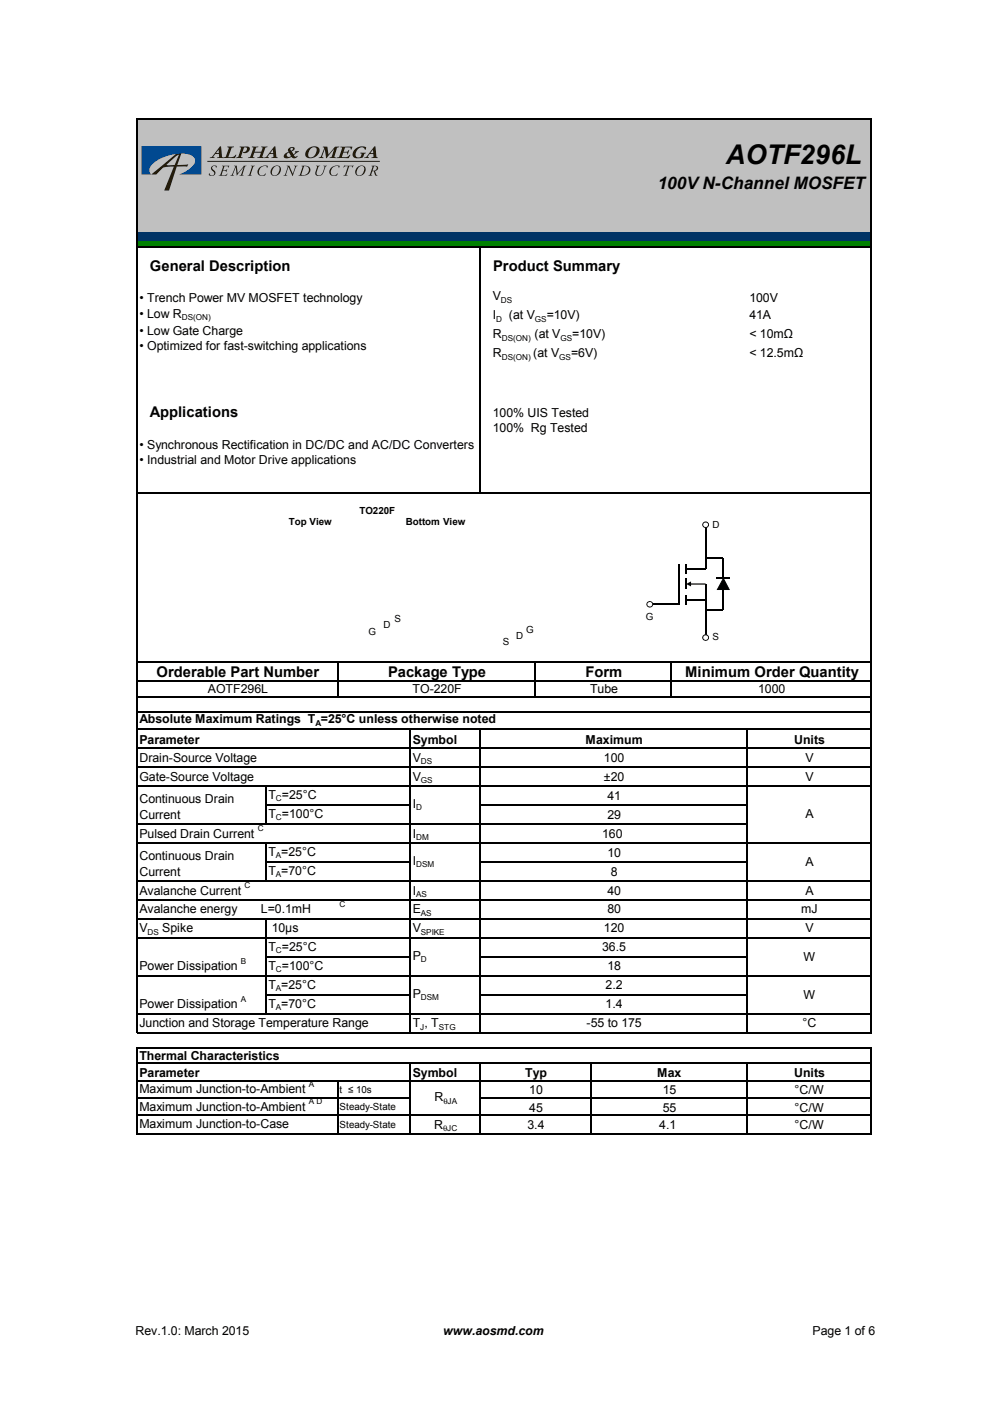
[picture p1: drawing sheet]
<svg xmlns="http://www.w3.org/2000/svg" width="210mm" height="297mm" viewBox="0 0 210 297" stroke-linecap="round" stroke-linejoin="round" font-family="sans-serif">
<path d="M29.2 25.3h155.5v23.9h-155.5z" fill="#c0c0c0"/>
<path d="M29.2 49.1h155.5v2.2h-155.5z" fill="#003365"/>
<path d="M29.2 51.2h155.5v1.2h-155.5z" fill="#008000"/>
<g fill="none" stroke="#000" stroke-width=".25">
<path d="M29 25v134.3M29.2 25.1h155.6M184.7 25.3v134M29.2 52.4h155.6M101.8 52.5v52.2M29.2 104.6h155.6M29.2 140.4h155.6M29.2 144.4h155.6M29.2 147.7h155.6M29.2 151h155.6M29.2 154.6h155.6M29.2 158.6h155.6"/>
<path d="M71.6 140.5v7.3M87 154.7v4.6M101.8 154.7v4.6M113.5 140.5v7.3M142.3 140.5v7.3M158.4 154.7v4.6"/>
</g>
<g fill="#251a05">
<path d="M48.2 31.1h1.4l-.5 .2-.7 1.9a1.5 1.5 0 0 0 1.7-.4v.1a.52 .52 0 0 1-.5 .6h-2.3l.6-.3 .6-1.8-.3-.2z"/>
<path d="M50.8 31.1h1.2a.66 .66 0 0 1 .9 .3 .66 .66 0 0 1-.4 .9 .69 .69 0 0 1-1 0l.1-.1a.57 .57 0 0 0 .6-.3 .57 .57 0 0 0-.1-.6h-.4l-.6 1.8v.2l.3 .1v.1h-1.3l.4-.2 .3-.9 .3-1-.3-.2z"/>
<path d="M53.4 31.1h1.4l-.5 .2-.3 .9h.9a.69 .69 0 0 0 .8-.9l-.3-.1a.49 .49 0 0 1 .7-.1h.6l-.5 .4-.6 1.8 .3 .1v.1l-1.3-.1a.69 .69 0 0 0 .6-.8l.1-.2h-1.4l-.3 .9 .4 .1-.1 .1h-1.3l.4-.2 .2-.5 .5-1.5-.3-.1z"/>
<path d="M68.5 31.1h.9l.2 1.7 1-1.2a1.11 1.11 0 0 1 1.3-.5l-.5 .3-.5 1.9 .3 .1v.1h-1.4l.1-.1a.64 .64 0 0 0 .6-.8l.3-1-1.5 1.9h-.2l-.2-1.9-.6 1.6 .3 .2v.1h-1l.4-.3 .7-1.6v-.3l-.3-.1z"/>
<path d="M72.2 31.1h2.5l-.2 .6h-.1a.69 .69 0 0 0-.7-.6 .69 .69 0 0 0-.7 .5l-.2 .6h.3a.62 .62 0 0 0 .8-.4h.2l-.4 1h-.1l-.1-.4a.58 .58 0 0 0-.9 .4l-.1 .4a1.49 1.49 0 0 0 1.8-.4v.1a.79 .79 0 0 1-1.2 .6h-1.8l.1-.1a.43 .43 0 0 0 .6-.4l.6-1.7-.4-.1z"/>
<path d="M75.3 31.6a1.83 1.83 0 0 1 2.3-.3l-.2 .5a.92 .92 0 0 0-.9-.6 .92 .92 0 0 0-.8 .7 .85 .85 0 0 0-.4 .8 .85 .85 0 0 0 .7 .7 .65 .65 0 0 0 .6-.8l-.2-.1v-.1h1.2l-.3 .2a1.2 1.2 0 0 1-1.6 1 .96 .96 0 0 1-1-.7 .96 .96 0 0 1 .5-1.1z"/>
<path d="M44.9 35.3l.6-.2 .5 .1-.2 .4-.1-.4h-.5a.58 .58 0 0 0 .3 1 .7 .7 0 0 1-.2 1 .7 .7 0 0 1-1-.3l.1-.2a.5 .5 0 0 0 .6 .5 .5 .5 0 0 0 .3-.8l-.2-.1a.61 .61 0 0 1-.2-1z"/>
<path d="M47.1 35.1h1.5l-.2 .5a.54 .54 0 0 0-.8-.3l-.3 .7a.64 .64 0 0 0 .9-.2l-.3 .7a.4 .4 0 0 0-.3-.3 .4 .4 0 0 0-.4 .1l-.2 .7a.85 .85 0 0 0 1.2-.2v.2a.81 .81 0 0 1-1 .3l-.8-.1 .2-.1 .2-.3 .5-1.4z"/>
<path d="M49.6 35.1h.6l.2 1.7 1-1.2a.65 .65 0 0 1 .9-.4l-.4 .2-.4 1.3-.1 .4 .2 .2-.8-.1 .3-.2 .5-1.5-1.4 1.7-.2-1.7-.6 1.5 .2 .3h-.8l.1-.1a2.89 2.89 0 0 0 1-1.8z"/>
<path d="M53.2 35.1l.8 .1-.3 .2-.5 1.4v.3l.2 .2h-.9l.3-.3 .5-1.4 .1-.3z"/>
<path d="M55.1 35.5l.5-.3 .9-.1 .3 .1-.2 .4a.7 .7 0 0 0-.6-.5 .7 .7 0 0 0-.7 .4 .92 .92 0 0 0-.4 1 .92 .92 0 0 0 .7 .7h.3l.4-.4a.52 .52 0 0 1-.7 .5 .98 .98 0 0 1-1-.7 .98 .98 0 0 1 .5-1.1z"/>
<path d="M60.8 35.1h.6l.7 1.7 .5-1.5-.3-.1 .8-.1-.3 .3-.7 1.9-.9-1.9-.6 1.6 .3 .3-.8-.1 .3-.1 .2-.6 .4-1.2z"/>
<path d="M67 35.1l.9 .1-.4 .2-.4 1.5a.8 .8 0 0 0 .9 .2 .8 .8 0 0 0 .5-.7l.3-1.1-.2-.1h.7a1.74 1.74 0 0 0-.8 1.5 .93 .93 0 0 1-.8 .6 .93 .93 0 0 1-.9-.5l.4-1.4z"/>
<path d="M70.3 35.5l.5-.3 .9-.1 .3 .1-.2 .4a.7 .7 0 0 0-.6-.5 .7 .7 0 0 0-.7 .4 .92 .92 0 0 0-.4 1 .92 .92 0 0 0 .7 .7h.3l.4-.4a.52 .52 0 0 1-.7 .5 .98 .98 0 0 1-1-.7 .98 .98 0 0 1 .5-1.1z"/>
<path d="M73 35.1h2l-.3 .5-.1-.3h-.6l-.6 1.7 .3 .3-.9-.1 .4-.2 .6-1.7h-.6l-.4 .2z"/>
<path d="M46.6 31h.3l.1 1.8a.37 .37 0 0 0 .4 .6l-.1 .1h-1.3l.5-.2-.1-.6h-.8l-.4 .5 .3 .2v.1h-1l.5-.3zM46.3 31.7l-.5 .8h.6z"/>
<path d="M58.2 31h.2l.2 1.8a.37 .37 0 0 0 .3 .6l-.1 .1h-1.3l.5-.2-.1-.6h-.7l-.5 .5 .3 .2v.1h-1l.5-.3zM57.9 31.7l-.6 .8h.6z"/>
<path d="M61.3 31.4l.5-.2a.47 .47 0 0 1 .7 .2 .47 .47 0 0 1-.5 .6l-.2 .1 .4 .6 .4-.5a.47 .47 0 0 1 .7-.2h.1l-.1 .2-1 .7 .1 .1a.48 .48 0 0 0 .7 .1 .77 .77 0 0 1-1.3 .2 1.21 1.21 0 0 1-1.6 0 1.18 1.18 0 0 1 1-1.1 .53 .53 0 0 1 .1-.8zM61 32.5a.44 .44 0 0 0 0 .7 .44 .44 0 0 0 .6-.2l-.3-.7zM61.6 31.5a.26 .26 0 0 0 .1 .4 .26 .26 0 0 0 .4-.3 .25 .25 0 0 0-.2-.3 .25 .25 0 0 0-.3 .2z"/>
<path d="M65.2 31.6a1.7 1.7 0 0 1 2.5 0 1.76 1.76 0 0 1-.9 1.7 1.76 1.76 0 0 1-2-.2 1.38 1.38 0 0 1 .4-1.5zM65.9 31.5a1.37 1.37 0 0 0-.3 1.8 1.38 1.38 0 0 0 1.3-2l-.5-.1z"/>
<path d="M79.4 31h.2l.2 1.8a.37 .37 0 0 0 .3 .6v.1h-1.4l.5-.2-.1-.6h-.7l-.4 .5 .3 .2-.1 .1h-1l.5-.3zM79.1 31.7l-.6 .8h.6z"/>
<path d="M57.7 35.6a1.04 1.04 0 0 1 1.6-.3 1.04 1.04 0 0 1-.2 1.7 .99 .99 0 0 1-1.5 .1 .99 .99 0 0 1 .1-1.5zM58.2 35.4l-.5 .8a.73 .73 0 0 0 .2 1 1.18 1.18 0 0 0 1.2-.7 1.18 1.18 0 0 0-.1-1.3z"/>
<path d="M63.9 35.2a1.41 1.41 0 0 1 1.9 .8 1.79 1.79 0 0 1-2.3 1.3l-.2-.1 .3-.2 .5-1.5 .1-.2zM64.5 35.2l-.6 1.8a1.06 1.06 0 0 0 1.4-.3 1.06 1.06 0 0 0-.2-1.4z"/>
<path d="M75.6 35.6a1.04 1.04 0 0 1 1.7-.3 1.04 1.04 0 0 1-.2 1.7 .99 .99 0 0 1-1.5 .1 .99 .99 0 0 1 0-1.5zM76.2 35.4l-.5 .8a.73 .73 0 0 0 .2 1 1.18 1.18 0 0 0 1.2-.7 1.18 1.18 0 0 0-.2-1.3z"/>
<path d="M78.8 35.2a1.06 1.06 0 0 1 1.4 .5l-.1 .2-.6 .3 .3 .8 .3 .3-.5-.1-.5-.9-.2 .1-.2 .6 .2 .3h-.8l.3-.3 .5-1.4 .1-.3zM79.3 35.2l-.3 .9a.52 .52 0 0 0 .7-.1 .52 .52 0 0 0 0-.7z"/>
<path d="M32.1 37h1a3.3 3.3 0 0 1 2.5-1.7h1.3l-2.1 5.1h1l1.7-5.1h2.2l.2-.5-2.3 .2 .9-2.5-1.2 .2zM35.3 34.9l2-1.8 .6-.3-.9 2.2-1.4 .1z"/>
</g>
<path d="M44 34.2h36.5" fill="none" stroke="#251a05" stroke-width=".21"/>
<path d="M30 31h12.7v6h-4.7a5 5 0 0 0 3.4-2.9 1.45 1.45 0 0 0-1.3-1.3 9.3 9.3 0 0 0-8 2.2 1.34 1.34 0 0 0 0 2h-2.1z" fill="#014990"/>
<path d="M144 119.7v8.6M149.6 111.6v9M149.6 118.3h3.8M145.5 127.1h4.1M149.6 123.8v11M149.6 129.3h3.8M151.9 122.6h2.9" fill="none" stroke="#000" stroke-width=".25"/>
<g fill="#000">
<path d="M145.2 119.7h.5v2h-.5zM145.2 126.2h.5v1.9h-.5z"/>
<path d="M146.3 123.7h3.3v.3h-3.3zM145.5 123.8l1-.5v1z"/>
<path d="M153.4 122.4l1.4 2.7h-2.9zM153.2 122.7h.3l-1.3 2.3-.1-.1h2.5l-.1 .1z"/>
</g>
<path d="M145.5 122.6v2.4" fill="none" stroke="#000" stroke-width=".42"/>
<path d="M153.4 118.3v4.3M138.4 128.1h5.6M145.5 120.7h4.1M153.4 125v4.3" fill="none" stroke="#000" stroke-width=".3"/>
<path d="M153.4 122.6l1.2 2.4h-2.5z" fill="#000"/>
<circle cx="149.6" cy="111.3" r=".62" fill="#fff"/>
<path d="M148.9 111.3a.71 .71 0 0 1 1.4 0 .71 .71 0 0 1-1.4 0zM149.1 111.3a.5 .5 0 0 0 1 0 .5 .5 0 0 0-1 0z" fill="#000"/>
<circle cx="137.8" cy="128.1" r=".6" fill="#fff"/>
<path d="M137 128.1a.75 .75 0 0 1 1.5 0 .75 .75 0 0 1-1.5 0zM137.2 128.1a.55 .55 0 0 0 1.1 0 .55 .55 0 0 0-1.1 0z" fill="#000"/>
<circle cx="149.6" cy="135.2" r=".62" fill="#fff"/>
<path d="M148.9 135.2a.71 .71 0 0 1 1.4 0 .71 .71 0 0 1-1.4 0zM149.1 135.2a.5 .5 0 0 0 1 0 .5 .5 0 0 0-1 0z" fill="#000"/>
<g fill="none" stroke="#000" stroke-width=".25">
<path d="M29 159.3v59.8M87 159.3v59.8M101.8 159.3v59.8M158.4 159.3v59.8M184.7 159.3v59.8M29.2 162.6h155.6M29.2 166.7h155.6M29.2 174.7h129.3M29.2 178.7h155.6M56.4 166.8v8M56.4 178.9v8M56.5 170.7h30.6"/>
<path d="M101.9 170.7h56.6M29.2 186.8h155.6M29.2 190.8h155.6M29.2 194.8h155.6M29.2 198.8h155.6M56.4 194.9v20.2M56.5 182.8h30.6M101.9 182.8h56.6M29.2 206.9h155.6M29.2 214.9h155.6M29.2 218.9h155.6M56.5 202.9h30.6"/>
<path d="M56.5 210.9h30.6M101.9 202.9h56.6M101.9 210.9h56.6M29 222.1v18.4M29.2 232.7h57.9M29.2 222.2h155.6M29.2 225.5h155.6M29.2 229.1h155.6M29.2 236.4h155.6M71.6 229.2v11.3M87 225.6v14.9M101.8 225.6v14.9"/>
<path d="M101.9 232.7h82.9M125.3 225.6v14.9M158.4 225.6v14.9M184.7 222.3v18.2M29.2 240.4h155.6"/>
</g>
<text font-size="5.8" x="153.9" y="34.7">AOTF296L</text>
<text font-size="3.6" x="139.4" y="40">100V N-Channel MOSFET</text>
<g font-size="3.1">
<text x="31.8" y="57.4">General Description</text>
<text x="104.6" y="57.4">Product Summary</text>
<text x="31.8" y="88.4">Applications</text>
<text x="33.2" y="143.5">Orderable Part Number</text>
<text x="82.3" y="143.5">Package Type</text>
<text x="124.1" y="143.5">Form</text>
<text x="145.2" y="143.5">Minimum Order Quantity</text>
</g>
<g font-size="2.6">
<text x="29.5" y="64.1">• Trench Power MV MOSFET technology</text>
<text x="104.5" y="63.7">V</text>
<text x="158.9" y="64.1">100V</text>
<text x="29.5" y="67.4">• Low R</text>
<text x="29.5" y="71">• Low Gate Charge</text>
<text x="104.5" y="67.7">I</text>
<text x="104.5" y="71.7">R</text>
<text x="107.9" y="67.7">(at V</text>
<text x="113.3" y="71.7">(at V</text>
<text x="115.9" y="67.7">=10V)</text>
<text x="121.3" y="71.7">=10V)</text>
<text x="158.9" y="71.7">&lt; 10mΩ</text>
<text x="158.9" y="67.7">41A</text>
<text x="29.5" y="74.3">• Optimized for fast-switching applications</text>
<text x="104.5" y="75.7">R</text>
<text x="113.1" y="75.7">(at V</text>
<text x="121.1" y="75.7">=6V)</text>
<text x="158.9" y="75.7">&lt; 12.5mΩ</text>
<text x="104.5" y="88.4">100% UIS Tested</text>
<text x="29.5" y="95.2">• Synchronous Rectification in DC/DC and AC/DC Converters</text>
<text x="104.5" y="91.7">100% Rg Tested</text>
<text x="29.5" y="98.5">• Industrial and Motor Drive applications</text>
<text x="44.1" y="147">AOTF296L</text>
<text x="87.5" y="147">TO-220F</text>
<text x="125.1" y="147">Tube</text>
<text x="160.7" y="147">1000</text>
<text x="29.5" y="153.3">Absolute Maximum Ratings T =25°C unless otherwise noted</text>
<text x="29.5" y="157.7">Parameter</text>
<text x="29.5" y="161.5">Drain-Source Voltage</text>
<text x="87.5" y="157.7">Symbol</text>
<text x="87.5" y="161.5">V</text>
<text x="124.2" y="157.7">Maximum</text>
<text x="128.1" y="161.5">100</text>
<text x="168.4" y="157.7">Units</text>
<text x="170.8" y="161.5">V</text>
<text x="29.5" y="165.5">Gate-Source Voltage</text>
<text x="87.5" y="165.5">V</text>
<text x="128.1" y="165.5">±20</text>
<text x="170.8" y="165.5">V</text>
<text x="29.5" y="170.3">Continuous Drain</text>
<text x="29.5" y="173.6">Current</text>
<text x="56.9" y="173.4">T =100°C</text>
<text x="56.9" y="169.4">T =25°C</text>
<text x="87.5" y="171.3">I</text>
<text x="128.8" y="173.6">29</text>
<text x="128.8" y="169.5">41</text>
<text x="170.8" y="173.5">A</text>
<text x="29.5" y="177.6">Pulsed Drain Current</text>
<text x="87.5" y="177.6">I</text>
<text x="127.7" y="177.6">160</text>
<text x="29.5" y="182.4">Continuous Drain</text>
<text x="29.5" y="185.6">Current</text>
<text x="56.9" y="181.5">T =25°C</text>
<text x="56.9" y="185.5">T =70°C</text>
<text x="87.5" y="183.4">I</text>
<text x="128.8" y="181.6">10</text>
<text x="129.5" y="185.6">8</text>
<text x="170.8" y="183.6">A</text>
<text x="29.5" y="189.7">Avalanche Current</text>
<text x="87.5" y="189.7">I</text>
<text x="128.8" y="189.7">40</text>
<text x="170.8" y="189.7">A</text>
<text x="29.5" y="193.7">Avalanche energy</text>
<text x="29.5" y="197.7">V</text>
<text x="34.4" y="197.7">Spike</text>
<text x="55.3" y="193.7">L=0.1mH</text>
<text x="57.6" y="197.7">10µs</text>
<text x="87.5" y="193.7">E</text>
<text x="87.5" y="197.7">V</text>
<text x="128.1" y="197.7">120</text>
<text x="128.8" y="193.7">80</text>
<text x="169.9" y="193.7">mJ</text>
<text x="170.8" y="197.7">V</text>
<text x="56.9" y="201.6">T =25°C</text>
<text x="87.5" y="203.5">P</text>
<text x="127.7" y="201.7">36.5</text>
<text x="170.3" y="203.7">W</text>
<text x="29.5" y="205.7">Power Dissipation</text>
<text x="56.9" y="209.6">T =25°C</text>
<text x="56.9" y="205.6">T =100°C</text>
<text x="128.4" y="209.8">2.2</text>
<text x="128.8" y="205.7">18</text>
<text x="29.5" y="213.8">Power Dissipation</text>
<text x="56.9" y="213.7">T =70°C</text>
<text x="87.5" y="211.5">P</text>
<text x="128.4" y="213.8">1.4</text>
<text x="170.3" y="211.7">W</text>
<text x="29.5" y="217.8">Junction and Storage Temperature Range</text>
<text x="87.5" y="217.8">T , T</text>
<text x="124.4" y="217.8">-55 to 175</text>
<text x="170.2" y="217.8">°C</text>
<text x="29.5" y="224.7">Thermal Characteristics</text>
<text x="29.5" y="228.3">Parameter</text>
<text x="29.5" y="231.8">Maximum Junction-to-Ambient</text>
<text x="87.5" y="228.4">Symbol</text>
<text x="92.1" y="233.5">R</text>
<text x="111.3" y="228.3">Typ</text>
<text x="112.2" y="232">10</text>
<text x="139.4" y="228.3">Max</text>
<text x="140.5" y="232">15</text>
<text x="168.4" y="228.3">Units</text>
<text x="168.5" y="232">°C/W</text>
<text x="29.5" y="239.2">Maximum Junction-to-Case</text>
<text x="29.5" y="235.5">Maximum Junction-to-Ambient</text>
<text x="92" y="239.3">R</text>
<text x="111.8" y="239.3">3.4</text>
<text x="112.2" y="235.7">45</text>
<text x="139.8" y="239.3">4.1</text>
<text x="140.5" y="235.7">55</text>
<text x="168.5" y="239.3">°C/W</text>
<text x="168.5" y="235.7">°C/W</text>
<text x="28.7" y="283">Rev.1.0: March 2015</text>
<text x="94" y="283">www.aosmd.com</text>
<text x="172.3" y="283">Page 1 of 6</text>
</g>
<g font-size="2.1">
<text x="61.3" y="111.3">Top View</text>
<text x="76.2" y="108.9">TO220F</text>
<text x="86.1" y="111.3">Bottom View</text>
<text x="151.1" y="111.9">D</text>
<text x="83.6" y="131.9">S</text>
<text x="136.9" y="131.4">G</text>
<text x="78.1" y="134.5">G</text>
<text x="81.3" y="133.2">D</text>
<text x="106.6" y="136.8">S</text>
<text x="109.4" y="135.5">D</text>
<text x="111.6" y="134.2">G</text>
<text x="151.1" y="135.8">S</text>
<text x="72" y="231.7">t ≤ 10s</text>
<text x="72" y="235.3">Steady-State</text>
<text x="72" y="239.1">Steady-State</text>
</g>
<g font-size="1.7">
<text x="106.2" y="64.2">DS</text>
<text x="38.5" y="67.9">DS(ON)</text>
<text x="105.2" y="68.2">D</text>
<text x="113.4" y="68.2">GS</text>
<text x="106.4" y="72.2">DS(ON)</text>
<text x="106.4" y="76.2">DS(ON)</text>
<text x="118.6" y="76.2">GS</text>
<text x="118.8" y="72.2">GS</text>
<text x="66.9" y="153.8">A</text>
<text x="89.2" y="162">DS</text>
<text x="89.2" y="166">GS</text>
<text x="58.5" y="169.9">C</text>
<text x="58.5" y="173.9">C</text>
<text x="88.2" y="171.8">D</text>
<text x="54.7" y="176.3">C</text>
<text x="88.2" y="178.1">DM</text>
<text x="58.5" y="182">A</text>
<text x="88.2" y="183.9">DSM</text>
<text x="51.9" y="188.3">C</text>
<text x="58.5" y="186">A</text>
<text x="88.2" y="190.2">AS</text>
<text x="72" y="192.4">C</text>
<text x="89.2" y="194.2">AS</text>
<text x="31.3" y="198.2">DS</text>
<text x="58.5" y="202.1">C</text>
<text x="89.2" y="198.2">SPIKE</text>
<text x="51.1" y="204.4">B</text>
<text x="58.5" y="206.1">C</text>
<text x="89.2" y="204">D</text>
<text x="51.1" y="212.5">A</text>
<text x="58.5" y="214.2">A</text>
<text x="58.5" y="210.1">A</text>
<text x="89.2" y="212">DSM</text>
<text x="89.1" y="218.3">J</text>
<text x="93" y="218.3">STG</text>
<text x="65.5" y="230.5">A</text>
<text x="65.5" y="234.1">A D</text>
<text x="93.9" y="239.8">θJC</text>
<text x="94" y="234">θJA</text>
</g>
</svg>
